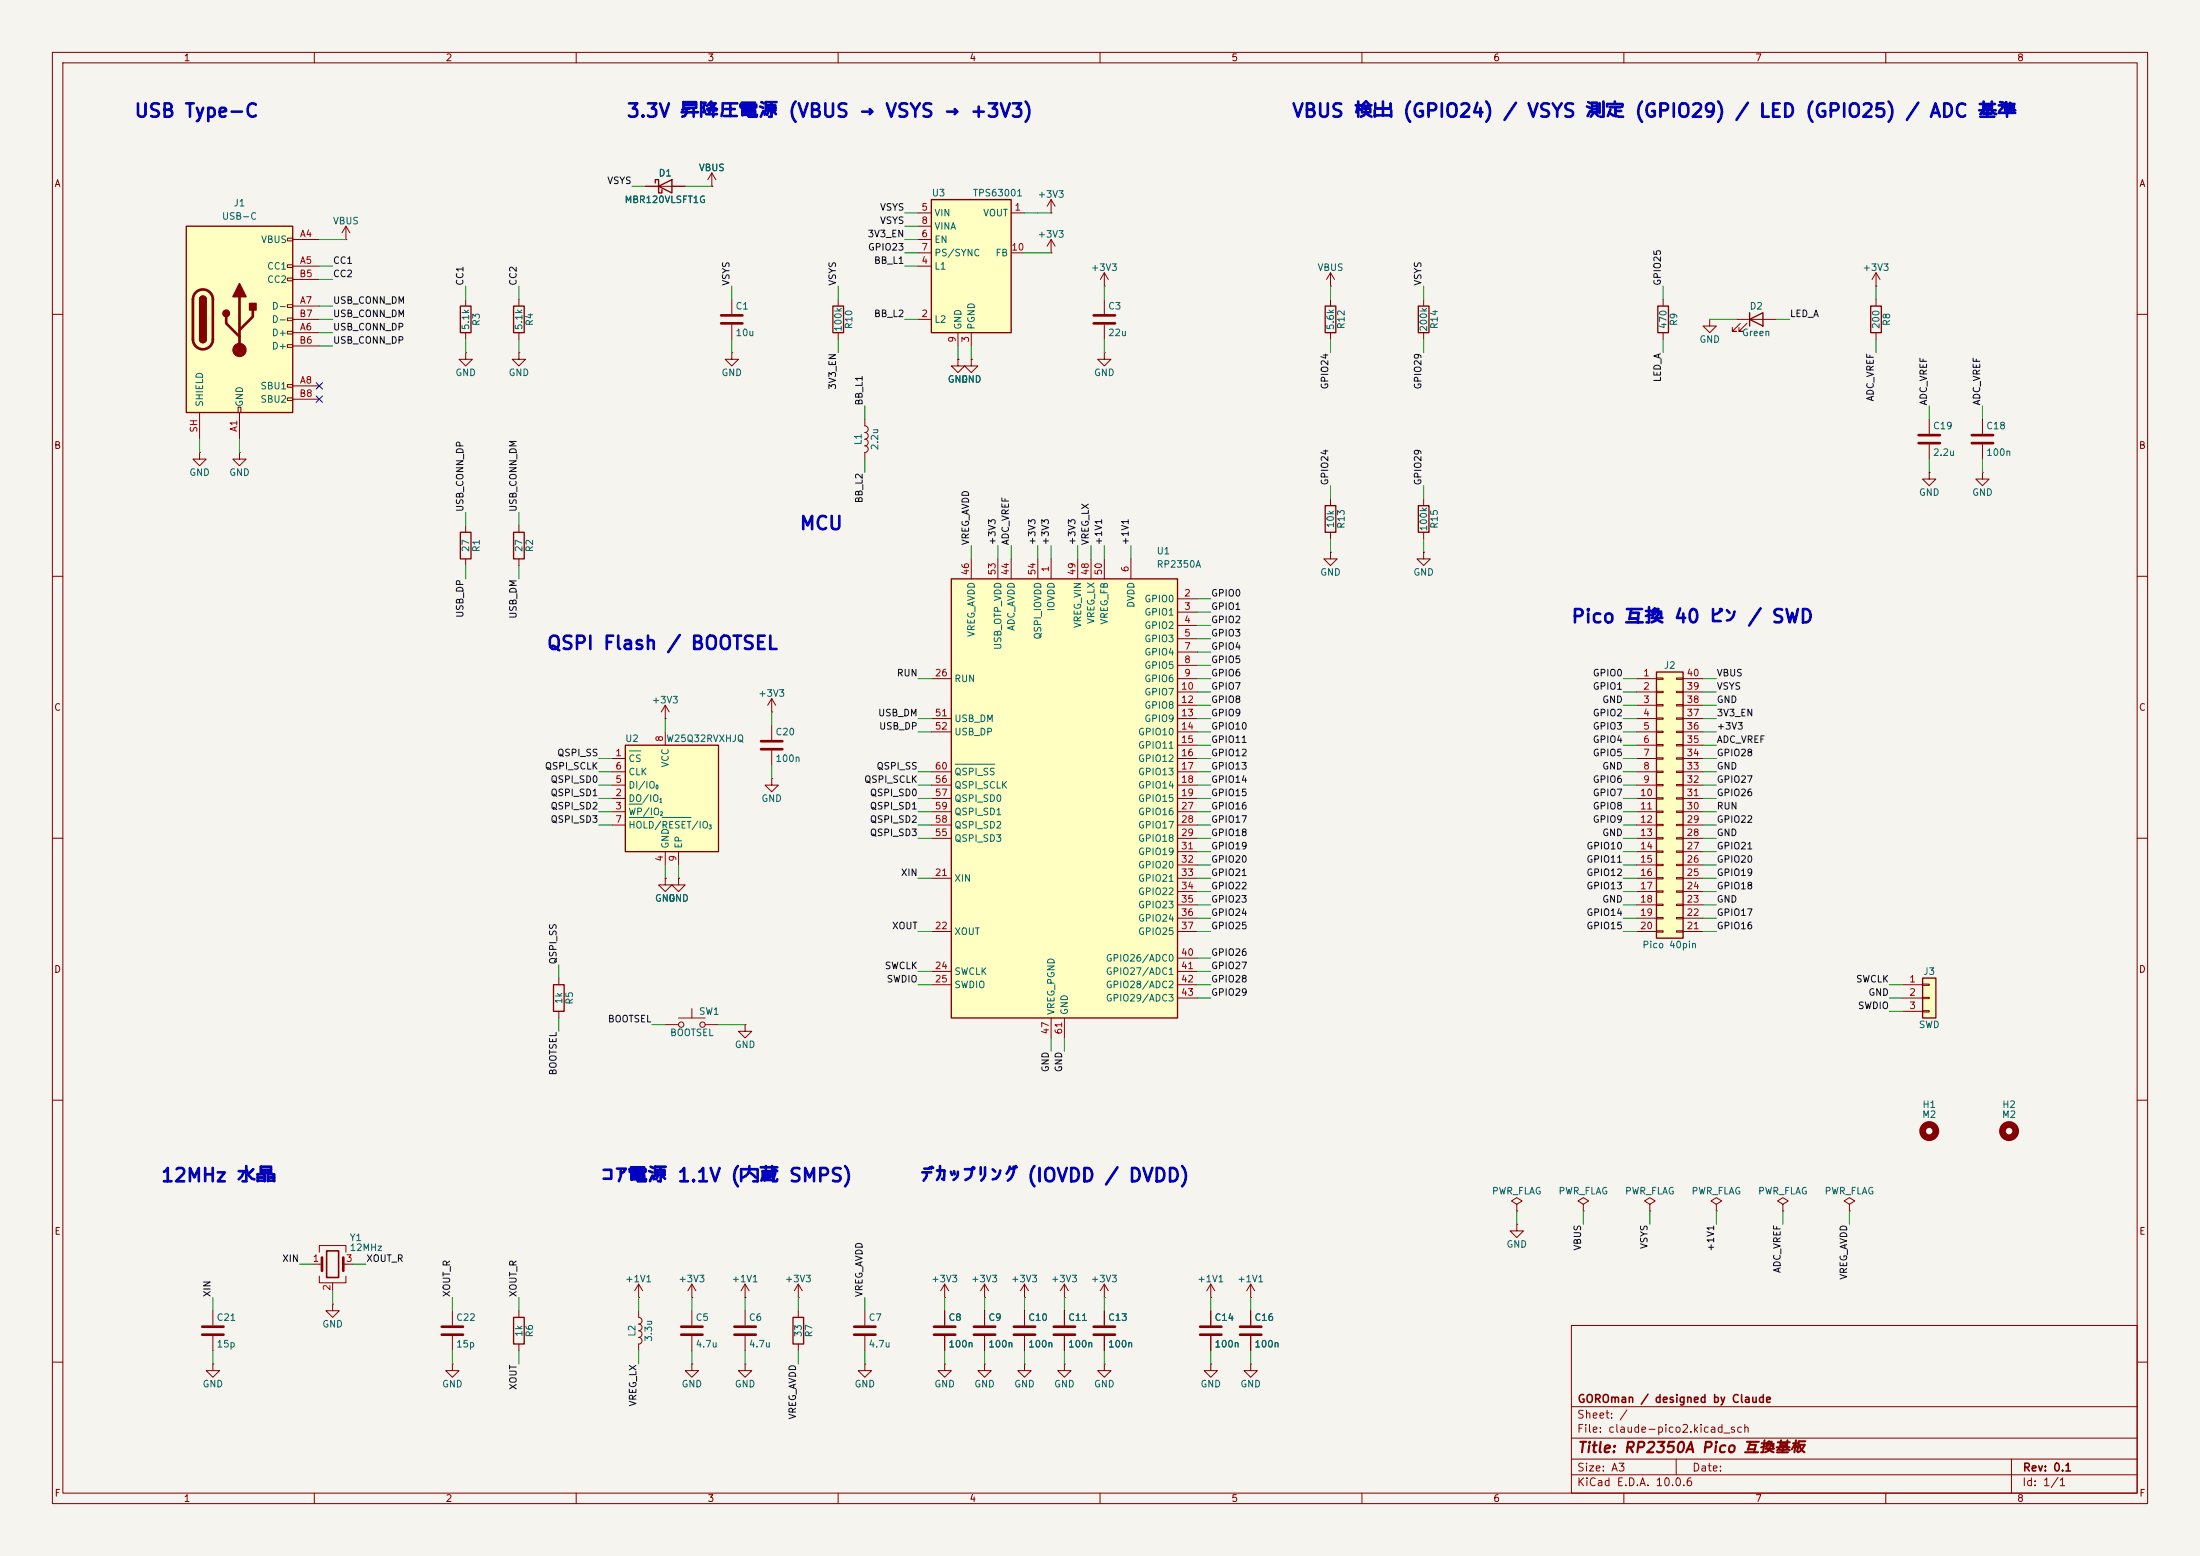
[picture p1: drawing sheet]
<svg xmlns="http://www.w3.org/2000/svg" width="420mm" height="297mm" viewBox="0 0 420 297" stroke-linecap="round" stroke-linejoin="round" font-family="sans-serif">
<path d="M0 0h420v297h-420z" fill="#f5f4ef" stroke="#f5f4ef" stroke-width=".19"/>
<g fill="none" stroke="#840000" stroke-width=".19">
<path d="M10 10h400v277h-400zM12 12h396v273h-396zM60 10v2M110 10v2M160 10v2M210 10v2M260 10v2M310 10v2M360 10v2M10 60h2M210.8 67.3v1.3h1.3l-1.3 1.3-1.3-1.3h1.3M210.8 67.3h.1"/>
<path d="M408 60h2M368.3 90.2v1.2h1.3l-1.3 1.3-1.3-1.3h1.3M368.3 90.2h.1M10 110h2M408 110h2M127 137.2h.1M127 134.6l-.8 1.3M127 134.6l.8 1.3M127 134.6v2.6M10 160h2M408 160h2M10 210h2"/>
<path d="M408 210h2M289.6 229.9l1-.7-1-.6-1.1 .6 1.1 .7v1.2M289.6 231.1h.1M289.6 233.7v1.2h1.2l-1.2 1.3-1.3-1.3h1.3M289.6 233.7h.1M302.3 229.9l1-.7-1-.6-1.1 .6 1.1 .7v1.2M302.3 231.1h.1M327.7 229.9l1-.7-1-.6-1.1 .6 1.1 .7v1.2M327.7 231.1h.1M340.4 229.9l1-.7-1-.6-1.1 .6 1.1 .7v1.2M340.4 231.1h.1M353.1 229.9l1-.7-1-.6-1.1 .6 1.1 .7v1.2"/>
<path d="M353.1 231.1h.1M300 253h108v32h-108zM10 260h2M300 278.5h108M300 274.5h108M300 268.5h108M320 278.5v3M384 278.5v6.5M408 260h2M60 285v2M110 285v2M160 285v2"/>
<path d="M210 285v2M260 285v2M300 281.5h108M310 285v2M360 285v2"/>
</g>
<g fill="none" stroke="#840000" stroke-width="1.3">
<circle cx="368.3" cy="215.9" r="1.27"/>
<circle cx="383.5" cy="215.9" r="1.27"/>
</g>
<path d="M181.6 110.5h43.2v83.8h-43.2z" fill="#ffffc2"/>
<path d="M181.6 110.5h43.2v83.8h-43.2z" fill="none" stroke="#840000" stroke-width=".25"/>
<g fill="none" stroke="#840000" stroke-width=".19">
<path d="M185.4 106.7v3.8M190.5 106.7v3.8M193 106.7v3.8M198.1 106.7v3.8M200.7 106.7v3.8M205.7 106.7v3.8M208.3 106.7v3.8M210.8 106.7v3.8M215.9 106.7v3.8M224.8 114.3h3.8M224.8 116.8h3.8M224.8 119.4h3.8"/>
<path d="M177.8 129.5h3.8M177.8 137.2h3.8M177.8 139.7h3.8M224.8 121.9h3.8M224.8 124.5h3.8M224.8 127h3.8M224.8 129.5h3.8M224.8 132.1h3.8M224.8 134.6h3.8M224.8 137.2h3.8M224.8 139.7h3.8M177.8 147.3h3.8"/>
<path d="M177.8 149.9h3.8M177.8 152.4h3.8M177.8 154.9h3.8M177.8 157.5h3.8M224.8 142.2h3.8M224.8 144.8h3.8M224.8 147.3h3.8M224.8 149.9h3.8M224.8 152.4h3.8M224.8 154.9h3.8M224.8 157.5h3.8M177.8 167.6h3.8"/>
<path d="M177.8 177.8h3.8M177.8 160h3.8M224.8 167.6h3.8M224.8 177.8h3.8M224.8 160h3.8M224.8 162.6h3.8M224.8 165.1h3.8M224.8 170.2h3.8M224.8 172.7h3.8M224.8 175.3h3.8M177.8 185.4h3.8M177.8 188h3.8"/>
<path d="M200.7 194.3v3.8M203.2 194.3v3.8M224.8 185.4h3.8M224.8 188h3.8M224.8 182.9h3.8M224.8 190.5h3.8"/>
</g>
<path d="M182.3 145.9h7.6" fill="none" stroke="#006464" stroke-width=".19"/>
<path d="M367 186.7h2.6v7.6h-2.6z" fill="#ffffc2"/>
<path d="M367 186.7h2.6v7.6h-2.6z" fill="none" stroke="#840000" stroke-width=".25"/>
<g fill="none" stroke="#840000" stroke-width=".19">
<path d="M147.3 135.9h.1M147.3 133.4l-.7 1.2M147.3 133.4l.8 1.2M147.3 133.4v2.5M147.3 138.4v2.8M147.3 148.6v1.3h1.3l-1.3 1.2-1.3-1.2h1.3M147.3 148.6h.1M147.3 143.3v2.8M127 195.6h2.5M129.5 194.3h5.1M132.1 192.5v1.8M134.6 195.6h2.6"/>
<path d="M363.2 188h3.8M363.2 190.5h3.8M363.2 193h3.8M367 187.8h1.3v.3h-1.3zM367 190.4h1.3v.2h-1.3zM367 192.9h1.3v.3h-1.3z"/>
<circle cx="130" cy="195.6" r=".51"/>
<circle cx="134.1" cy="195.6" r=".51"/>
</g>
<path d="M145.3 141.5h4.1M145.3 143h4.1" fill="none" stroke="#840000" stroke-width=".51"/>
<path d="M316.2 128.3h5.1v50.8h-5.1z" fill="#ffffc2"/>
<path d="M357.1 58.4h2.1v5.1h-2.1zM316.2 128.3h5.1v50.8h-5.1zM105.7 188h2v5h-2z" fill="none" stroke="#840000" stroke-width=".25"/>
<g fill="none" stroke="#840000" stroke-width=".19">
<path d="M210.8 54.6h.1M210.8 52.1v2.5M210.8 57.2v2.7M210.8 52.1l-.7 1.2M210.8 52.1l.8 1.2M358.1 57.2v1.2M210.8 62v2.8M358.1 63.5v1.3M378.5 90.2v1.2h1.2l-1.2 1.3-1.3-1.3h1.3M378.5 90.2h.1M312.4 129.5h3.8M312.4 132.1h3.8"/>
<path d="M312.4 134.6h3.8M312.4 137.2h3.8M312.4 139.7h3.8M316.2 129.4h1.3v.3h-1.3zM316.2 132h1.3v.2h-1.3zM316.2 134.5h1.3v.2h-1.3zM316.2 137h1.3v.3h-1.3zM316.2 139.6h1.3v.2h-1.3zM320 129.4h1.3v.3h-1.3zM320 132h1.3v.2h-1.3zM320 134.5h1.3v.2h-1.3zM320 137h1.3v.3h-1.3z"/>
<path d="M320 139.6h1.3v.2h-1.3zM321.3 129.5h3.8M321.3 132.1h3.8M321.3 134.6h3.8M321.3 137.2h3.8M321.3 139.7h3.8M312.4 142.2h3.8M312.4 144.8h3.8M312.4 147.3h3.8M312.4 149.9h3.8M312.4 152.4h3.8M312.4 154.9h3.8"/>
<path d="M312.4 157.5h3.8M316.2 142.1h1.3v.3h-1.3zM316.2 144.7h1.3v.2h-1.3zM316.2 147.2h1.3v.2h-1.3zM316.2 149.7h1.3v.3h-1.3zM316.2 152.3h1.3v.2h-1.3zM316.2 154.8h1.3v.3h-1.3zM316.2 157.4h1.3v.2h-1.3zM316.2 159.9h1.3v.2h-1.3zM320 142.1h1.3v.3h-1.3zM320 144.7h1.3v.2h-1.3zM320 147.2h1.3v.2h-1.3z"/>
<path d="M320 149.7h1.3v.3h-1.3zM320 152.3h1.3v.2h-1.3zM320 154.8h1.3v.3h-1.3zM320 157.4h1.3v.2h-1.3zM320 159.9h1.3v.2h-1.3zM321.3 142.2h3.8M321.3 144.8h3.8M321.3 147.3h3.8M321.3 149.9h3.8M321.3 152.4h3.8M321.3 154.9h3.8M321.3 157.5h3.8"/>
<path d="M127 167.6v1.3h1.3l-1.3 1.3-1.3-1.3h1.3M127 167.6h.1M312.4 160h3.8M312.4 162.6h3.8M312.4 165.1h3.8M312.4 167.6h3.8M312.4 170.2h3.8M312.4 172.7h3.8M312.4 175.3h3.8M312.4 177.8h3.8M316.2 162.4h1.3v.3h-1.3zM316.2 165h1.3v.2h-1.3z"/>
<path d="M316.2 167.5h1.3v.3h-1.3zM316.2 170.1h1.3v.2h-1.3zM316.2 172.6h1.3v.2h-1.3zM316.2 175.1h1.3v.3h-1.3zM316.2 177.7h1.3v.2h-1.3zM320 162.4h1.3v.3h-1.3zM320 165h1.3v.2h-1.3zM320 167.5h1.3v.3h-1.3zM320 170.1h1.3v.2h-1.3zM320 172.6h1.3v.2h-1.3zM320 175.1h1.3v.3h-1.3zM320 177.7h1.3v.2h-1.3z"/>
<path d="M321.3 160h3.8M321.3 162.6h3.8M321.3 165.1h3.8M321.3 167.6h3.8M321.3 170.2h3.8M321.3 172.7h3.8M321.3 175.3h3.8M321.3 177.8h3.8M106.7 186.7v1.3M106.7 193v1.3M142.2 195.6v1.3h1.3l-1.3 1.2-1.2-1.2h1.2M142.2 195.6h.1"/>
</g>
<path d="M208.8 60.2h4.1M208.8 61.7h4.1" fill="none" stroke="#840000" stroke-width=".51"/>
<path d="M119.4 142.2h17.8v20.4h-17.8z" fill="#ffffc2"/>
<path d="M159 58.4h2v5.1h-2zM119.4 142.2h17.8v20.4h-17.8z" fill="none" stroke="#840000" stroke-width=".25"/>
<g fill="none" stroke="#840000" stroke-width=".19">
<path d="M200.7 38.1v2.5M200.7 38.1l-.8 1.3M200.7 38.1l.7 1.3M160 57.2v1.2M200.7 48.3h.1M200.7 40.6h.1M200.7 45.7l-.8 1.3M200.7 45.7l.7 1.3M200.7 45.7v2.6M160 63.5v1.3M368.3 80v2.8M368.3 84.8v2.8"/>
<path d="M127 139.7v2.5M116.8 144.8h2.6M116.8 152.4h2.6M116.8 154.9h2.6M116.8 149.9h2.6M116.8 147.3h2.6M116.8 157.5h2.6M127 162.6v2.5M129.5 167.6v1.3h1.3l-1.3 1.3-1.2-1.3h1.2M129.5 167.6h.1M129.5 162.6v2.5"/>
</g>
<path d="M120.1 143.3h2.2M120.1 153.5h2.5M120.1 156h4.7M126.4 156h5.5" fill="none" stroke="#006464" stroke-width=".19"/>
<path d="M366.3 83.1h4M366.3 84.6h4" fill="none" stroke="#840000" stroke-width=".51"/>
<path d="M177.8 38.1h15.2v25.4h-15.2z" fill="#ffffc2"/>
<path d="M125.1 34.9v-.6h.6v2.5h.7v-.6M125.7 35.6l2.6-1.3v2.5zM177.8 38.1h15.2v25.4h-15.2zM87.9 58.4h2v5.1h-2zM98 58.4h2.1v5.1h-2.1zM87.9 101.6h2v5.1h-2zM98 101.6h2.1v5.1h-2.1zM98 251.5h2.1v5h-2.1z" fill="none" stroke="#840000" stroke-width=".25"/>
<g fill="none" stroke="#840000" stroke-width=".19">
<path d="M123.2 35.6h7.6M135.9 35.6h.1M135.9 33l-.8 1.3M135.9 33l.8 1.3M135.9 33v2.6M88.9 57.2v1.2M99.1 57.2v1.2M139.7 57.2v2.7M175.3 40.6h2.5M175.3 50.8h2.5M175.3 45.7h2.5M175.3 48.3h2.5"/>
<path d="M175.3 43.2h2.5M193 40.6h2.6M193 48.3h2.6M88.9 67.3v1.3h1.3l-1.3 1.3-1.3-1.3h1.3M88.9 67.3h.1M88.9 63.5v1.3M99.1 67.3v1.3h1.2l-1.2 1.3-1.3-1.3h1.3M99.1 67.3h.1M99.1 63.5v1.3M139.7 67.3v1.3h1.3l-1.3 1.3-1.3-1.3h1.3M139.7 67.3h.1M139.7 62v2.8"/>
<path d="M175.3 61h2.5M182.9 68.6v1.3h1.2l-1.2 1.2-1.3-1.2h1.3M182.9 68.6h.1M182.9 63.5v2.5M185.4 68.6v1.3h1.3l-1.3 1.2-1.3-1.2h1.3M185.4 68.6h.1M185.4 63.5v2.5M165.1 80v1.3a.64 .64 0 0 1 .6 .6 .64 .64 0 0 1-.6 .7 .64 .64 0 0 1 .6 .6 .64 .64 0 0 1-.6 .6 .64 .64 0 0 1 .6 .7 .64 .64 0 0 1-.6 .6 .64 .64 0 0 1 .6 .6 .64 .64 0 0 1-.6 .7M165.1 86.4v1.2M88.9 100.3v1.3M88.9 106.7v1.3M99.1 100.3v1.3"/>
<path d="M99.1 106.7v1.3M61 239v-1.3h5v1.3M315 229.9l1-.7-1-.6-1.1 .6 1.1 .7v1.2M315 231.1h.1M40.6 250.2v2.8M40.6 255v2.8M59.7 241.3h1.8M61 243.6v1.3h5v-1.3M63.5 248.9v1.3h1.3l-1.3 1.3-1.3-1.3h1.3M63.5 248.9h.1M63.5 244.9v1.5M65.5 241.3h1.8"/>
<path d="M86.4 250.2v2.8M86.4 255v2.8M99.1 250.2v1.3M99.1 256.5v1.3M121.9 250.2v1.3a.64 .64 0 0 1 .7 .6 .64 .64 0 0 1-.7 .6M121.9 252.7a.64 .64 0 0 1 .7 .7 .64 .64 0 0 1-.7 .6 .64 .64 0 0 1 .7 .6 .64 .64 0 0 1-.7 .7 .64 .64 0 0 1 .7 .6 .64 .64 0 0 1-.7 .6v1.3M121.9 247.6h.1M121.9 245.1v2.5M121.9 245.1l-.7 1.3M121.9 245.1l.8 1.3M132.1 247.6h.1M132.1 245.1l-.8 1.3"/>
<path d="M132.1 245.1l.7 1.3M132.1 245.1v2.5M132.1 250.2v2.8M132.1 255v2.8M142.2 247.6h.1M142.2 245.1l-.7 1.3M142.2 245.1l.8 1.3M142.2 245.1v2.5M152.4 247.6h.1M152.4 245.1l-.8 1.3M152.4 245.1l.8 1.3M152.4 245.1v2.5"/>
<path d="M40.6 260.3v1.3h1.3l-1.3 1.3-1.2-1.3h1.2M40.6 260.3h.1M86.4 260.3v1.3h1.2l-1.2 1.3-1.3-1.3h1.3M86.4 260.3h.1"/>
</g>
<path d="M137.7 60.2h4M137.7 61.7h4M38.6 253.2h4.1M38.6 254.8h4.1M61.5 240v2.6M65.5 240v2.6M84.3 253.2h4.1M84.3 254.8h4.1M130 253.2h4.1M130 254.8h4.1" fill="none" stroke="#840000" stroke-width=".51"/>
<path d="M62.4 238.8h2.2v5h-2.2z" fill="none" stroke="#840000" stroke-width=".3"/>
<path d="M35.6 43.2h20.3v35.5h-20.3z" fill="#ffffc2"/>
<g fill="none" stroke="#840000" stroke-width=".19">
<path d="M123.2 35.6h2.5M128.3 35.6h2.5M135.9 35.6h.1M54.9 45.5h1v.5h-1zM54.9 50.5h1v.6h-1zM54.9 53.1h1v.5h-1zM54.9 58.2h1v.5h-1zM55.9 45.7h5.1M55.9 50.8h5.1M55.9 58.4h5.1M55.9 53.3h5.1M66 45.7h.1"/>
<path d="M66 43.2l-.7 1.3M66 43.2l.8 1.3M66 43.2v2.5M254 54.6h.1M254 52.1v2.5M254 57.2v1.2M254 52.1l-.8 1.2M254 52.1l.8 1.2M271.8 57.2v1.2M317.5 57.2v1.2M358.1 54.6h.1M358.1 52.1l-.7 1.2"/>
<path d="M358.1 52.1l.8 1.2M358.1 52.1v2.5M38.1 78.7v5.1M45.5 77.7h.5v1h-.5zM45.7 78.7v5.1M54.9 60.7h1v.5h-1zM54.9 63.2h1v.6h-1zM54.9 65.8h1v.5h-1zM54.9 73.4h1v.5h-1zM54.9 75.9h1v.6h-1zM55.9 63.5h5.1M55.9 73.7h5.1"/>
<path d="M55.9 66h5.1M55.9 61h5.1M55.9 76.2h5.1M182.9 68.6h.1M185.4 68.6h.1M254 63.5v1.3M271.8 63.5v1.3M317.5 63.5v1.3M326.4 61v1.2h1.3l-1.3 1.3-1.3-1.3h1.3M326.4 61h.1M331.5 61h7.6M332.2 61.7l-1.5 1.5h.8h-.8v-.7"/>
<path d="M333.5 61.7l-1.5 1.5h.7h-.7v-.7M38.1 86.4v1.2h1.3l-1.3 1.3-1.3-1.3h1.3M38.1 86.4h.1M45.7 86.4v1.2h1.3l-1.3 1.3-1.3-1.3h1.3M45.7 86.4h.1M254 95.3v1.2M271.8 95.3v1.2M378.5 80v2.8M378.5 84.8v2.8M254 105.4v1.3h1.3l-1.3 1.3-1.3-1.3h1.3M254 105.4h.1M254 101.6v1.3"/>
<path d="M271.8 105.4v1.3h1.2l-1.2 1.3-1.3-1.3h1.3M271.8 105.4h.1M271.8 101.6v1.3M127 167.6h.1M129.5 167.6h.1M142.2 250.2v2.8M142.2 255v2.8M152.4 250.2v1.3M152.4 256.5v1.3M165.1 250.2v2.8M165.1 255v2.8M180.3 247.6h.1"/>
<path d="M180.3 245.1l-.7 1.3M180.3 245.1l.8 1.3M180.3 245.1v2.5M180.3 250.2v2.8M180.3 255v2.8M188 247.6h.1M188 245.1l-.8 1.3M188 245.1l.7 1.3M188 245.1v2.5M188 250.2v2.8M188 255v2.8M195.6 247.6h.1"/>
<path d="M195.6 245.1l-.8 1.3M195.6 245.1l.7 1.3M195.6 245.1v2.5M195.6 250.2v2.8M195.6 255v2.8M203.2 247.6h.1M203.2 245.1l-.8 1.3M203.2 245.1l.8 1.3M203.2 245.1v2.5M203.2 250.2v2.8M203.2 255v2.8M210.8 247.6h.1"/>
<path d="M210.8 245.1l-.7 1.3M210.8 245.1l.8 1.3M210.8 245.1v2.5M210.8 250.2v2.8M210.8 255v2.8M231.1 247.6h.1M231.1 245.1l-.7 1.3M231.1 245.1l.8 1.3M231.1 245.1v2.5M231.1 250.2v2.8M231.1 255v2.8M238.8 247.6h.1"/>
<path d="M238.8 245.1l-.8 1.3M238.8 245.1l.7 1.3M238.8 245.1v2.5M238.8 250.2v2.8M238.8 255v2.8M132.1 260.3v1.3h1.2l-1.2 1.3-1.3-1.3h1.3M132.1 260.3h.1M142.2 260.3v1.3h1.3l-1.3 1.3-1.2-1.3h1.2M142.2 260.3h.1M165.1 260.3v1.3h1.3l-1.3 1.3-1.3-1.3h1.3M165.1 260.3h.1M180.3 260.3v1.3h1.3l-1.3 1.3-1.2-1.3h1.2"/>
<path d="M180.3 260.3h.1M188 260.3v1.3h1.2l-1.2 1.3-1.3-1.3h1.3M188 260.3h.1M195.6 260.3v1.3h1.2l-1.2 1.3-1.3-1.3h1.3M195.6 260.3h.1M203.2 260.3v1.3h1.3l-1.3 1.3-1.3-1.3h1.3M203.2 260.3h.1M210.8 260.3v1.3h1.3l-1.3 1.3-1.3-1.3h1.3M210.8 260.3h.1M231.1 260.3v1.3h1.3l-1.3 1.3-1.2-1.3h1.2M231.1 260.3h.1M238.8 260.3v1.3h1.2l-1.2 1.3-1.3-1.3h1.3"/>
<path d="M238.8 260.3h.1"/>
</g>
<path d="M35.6 43.2h20.3v35.5h-20.3zM38.1 57.2a.64 .64 0 0 1 .6-.7 .64 .64 0 0 1 .7 .7M253 58.4h2v5.1h-2zM270.8 58.4h2v5.1h-2zM316.5 58.4h2v5.1h-2zM334 59.7v2.5M38.1 64.8a.64 .64 0 0 0 .6 .6 .64 .64 0 0 0 .7-.6M334 61l2.5-1.3v2.5zM253 96.5h2v5.1h-2zM270.8 96.5h2v5.1h-2zM151.4 251.5h2v5h-2z" fill="none" stroke="#840000" stroke-width=".25"/>
<g fill="none" stroke="#840000" stroke-width=".51">
<path d="M37.4 55.8a1.9 1.9 0 0 1 2.1-.4 1.9 1.9 0 0 1 1.1 1.8v7.6a1.91 1.91 0 0 1-1.9 1.9 1.91 1.91 0 0 1-1.9-1.9v-7.8l.2-.6zM45.7 56.6v10.2M48.3 59.2v1.3l-2.6 2.5M43.2 60.5v1.2l2.5 2.6M376.4 83.1h4.1M376.4 84.6h4.1M140.2 253.2h4.1M140.2 254.8h4.1M163.1 253.2h4M163.1 254.8h4M178.3 253.2h4.1M178.3 254.8h4.1"/>
<path d="M185.9 253.2h4.1M185.9 254.8h4.1M193.5 253.2h4.1M193.5 254.8h4.1M201.2 253.2h4M201.2 254.8h4M208.8 253.2h4.1M208.8 254.8h4.1M229.1 253.2h4.1M229.1 254.8h4.1M236.7 253.2h4.1M236.7 254.8h4.1"/>
</g>
<g fill="#840000" stroke="#840000" stroke-width=".25">
<path d="M38.1 57.2h1.3v7.6h-1.3z"/>
<path d="M38.3 56.7a.64 .64 0 0 1 .7-.1 .64 .64 0 0 1 .4 .6h-1.3z"/>
<path d="M38.1 64.8h1.3a.64 .64 0 0 1-.7 .6 .64 .64 0 0 1-.6-.6z"/>
<path d="M45.7 54.1l1.3 2.5h-2.6z"/>
<path d="M47.6 57.9h1.3v1.3h-1.3z"/>
<circle cx="43.2" cy="59.8" r=".63"/>
</g>
<circle cx="45.7" cy="66.8" r="1.27" fill="#840000" stroke="#840000" stroke-width=".19"/>
<g fill="none" stroke="#009600" stroke-width=".19">
<path d="M120.6 35.6h2.6M130.8 35.6h5.1M61 50.8h2.5M61 45.7h5M61 53.3h2.5M61 58.4h2.5M88.9 54.6v2.6M99.1 54.6v2.6M139.7 54.6v2.6M160 54.6v2.6M172.7 48.3h2.6M172.7 50.8h2.6"/>
<path d="M172.7 40.6h2.6M172.7 43.2h2.6M172.7 45.7h2.6M195.6 48.3h5.1M195.6 40.6h5.1M210.8 54.6v2.6M254 54.6v2.6M271.8 54.6v2.6M317.5 54.6v2.6M358.1 54.6v2.6M61 61h2.5M61 63.5h2.5"/>
<path d="M61 66h2.5M88.9 64.8v2.5M99.1 64.8v2.5M139.7 64.8v2.5M160 64.8v2.5M165.1 77.5v2.5M172.7 61h2.6M182.9 66v2.6M185.4 66v2.6M210.8 64.8v2.5M254 64.8v2.5M271.8 64.8v2.5"/>
<path d="M317.5 64.8v2.5M326.4 61h5.1M339.1 61h2.5M358.1 64.8v2.5M368.3 77.5v2.5M378.5 77.5v2.5M38.1 83.8v2.6M45.7 83.8v2.6M88.9 97.8v2.5M99.1 97.8v2.5M165.1 87.6v2.6M254 92.7v2.6"/>
<path d="M271.8 92.7v2.6M368.3 87.6v2.6M378.5 87.6v2.6M88.9 108v2.5M99.1 108v2.5M185.4 104.1v2.6M190.5 104.1v2.6M193 104.1v2.6M198.1 104.1v2.6M200.7 104.1v2.6M205.7 104.1v2.6M208.3 104.1v2.6"/>
<path d="M210.8 104.1v2.6M215.9 104.1v2.6M228.6 119.4h2.5M228.6 116.8h2.5M228.6 114.3h2.5M254 102.9v2.5M271.8 102.9v2.5M127 137.2v2.5M147.3 135.9v2.5M175.3 139.7h2.5M175.3 137.2h2.5M175.3 129.5h2.5"/>
<path d="M228.6 139.7h2.5M228.6 132.1h2.5M228.6 134.6h2.5M228.6 137.2h2.5M228.6 129.5h2.5M228.6 124.5h2.5M228.6 121.9h2.5M228.6 127h2.5M309.9 139.7h2.5M309.9 132.1h2.5M309.9 134.6h2.5M309.9 137.2h2.5"/>
<path d="M309.9 129.5h2.5M325.1 139.7h2.6M325.1 132.1h2.6M325.1 134.6h2.6M325.1 137.2h2.6M325.1 129.5h2.6M114.3 147.3h2.5M114.3 149.9h2.5M114.3 154.9h2.5M114.3 152.4h2.5M114.3 144.8h2.5M114.3 157.5h2.5"/>
<path d="M147.3 146.1v2.5M175.3 147.3h2.5M175.3 149.9h2.5M175.3 154.9h2.5M175.3 152.4h2.5M175.3 157.5h2.5M228.6 147.3h2.5M228.6 149.9h2.5M228.6 154.9h2.5M228.6 152.4h2.5M228.6 144.8h2.5M228.6 157.5h2.5"/>
<path d="M228.6 142.2h2.5M309.9 147.3h2.5M309.9 149.9h2.5M309.9 154.9h2.5M309.9 152.4h2.5M309.9 144.8h2.5M309.9 157.5h2.5M309.9 142.2h2.5M325.1 147.3h2.6M325.1 149.9h2.6M325.1 154.9h2.6M325.1 152.4h2.6"/>
<path d="M325.1 144.8h2.6M325.1 157.5h2.6M325.1 142.2h2.6M127 165.1v2.5M129.5 165.1v2.5M175.3 167.6h2.5M175.3 160h2.5M175.3 177.8h2.5M228.6 172.7h2.5M228.6 162.6h2.5M228.6 165.1h2.5M228.6 167.6h2.5"/>
<path d="M228.6 160h2.5M228.6 170.2h2.5M228.6 177.8h2.5M228.6 175.3h2.5M309.9 172.7h2.5M309.9 162.6h2.5M309.9 165.1h2.5M309.9 167.6h2.5M309.9 160h2.5M309.9 170.2h2.5M309.9 177.8h2.5M309.9 175.3h2.5"/>
<path d="M325.1 172.7h2.6M325.1 162.6h2.6M325.1 165.1h2.6M325.1 167.6h2.6M325.1 160h2.6M325.1 170.2h2.6M325.1 177.8h2.6M325.1 175.3h2.6M106.7 184.2v2.5M106.7 194.3v2.6M124.5 195.6h2.5M137.2 195.6h5"/>
<path d="M175.3 188h2.5M175.3 185.4h2.5M200.7 198.1v2.6M203.2 198.1v2.6M228.6 190.5h2.5M228.6 188h2.5M228.6 185.4h2.5M228.6 182.9h2.5M360.7 190.5h2.5M360.7 188h2.5M360.7 193h2.5M289.6 231.1v2.6"/>
<path d="M302.3 231.1v2.6M315 231.1v2.6M327.7 231.1v2.6M340.4 231.1v2.6M353.1 231.1v2.6M40.6 247.6v2.6M40.6 257.8v2.5M57.1 241.3h2.6M63.5 246.4v2.5M67.3 241.3h2.5M86.4 247.6v2.6M86.4 257.8v2.5"/>
<path d="M99.1 247.6v2.6M99.1 257.8v2.5M121.9 247.6v2.6M121.9 257.8v2.5M132.1 247.6v2.6M132.1 257.8v2.5M142.2 247.6v2.6M142.2 257.8v2.5M152.4 247.6v2.6M152.4 257.8v2.5M165.1 247.6v2.6M165.1 257.8v2.5"/>
<path d="M180.3 247.6v2.6M180.3 257.8v2.5M188 247.6v2.6M188 257.8v2.5M195.6 247.6v2.6M195.6 257.8v2.5M203.2 247.6v2.6M203.2 257.8v2.5M210.8 247.6v2.6M210.8 257.8v2.5M231.1 247.6v2.6M231.1 257.8v2.5"/>
<path d="M238.8 247.6v2.6M238.8 257.8v2.5"/>
</g>
<path d="M60.4 73.1l1.2 1.2M60.4 75.6l1.2 1.2M61.6 73.1l-1.2 1.2M61.6 75.6l-1.2 1.2" fill="none" stroke="#000084" stroke-width=".19"/>
<g font-size="2.5" fill="#0000c2">
<text x="25.5" y="23">USB Type-C</text>
<text x="119.5" y="23">3.3V 昇降圧電源 (VBUS → VSYS → +3V3)</text>
<text x="246.5" y="23">VBUS 検出 (GPIO24) / VSYS 測定 (GPIO29) / LED (GPIO25) / ADC 基準</text>
<text x="152.5" y="101.8">MCU</text>
<text x="299.8" y="119.6">Pico 互換 40 ピン / SWD</text>
<text x="104.2" y="124.6">QSPI Flash / BOOTSEL</text>
<text x="30.6" y="226.2">12MHz 水晶</text>
<text x="114.4" y="226.2">コア電源 1.1V (内蔵 SMPS)</text>
<text x="175.3" y="226.2">デカップリング (IOVDD / DVDD)</text>
</g>
<text font-size="2" fill="#840000" x="301" y="277.8">Title: RP2350A Pico 互換基板</text>
<g font-size="1.5" fill="#840000">
<text x="301" y="268.1">GOROman / designed by Claude</text>
<text x="300.9" y="273.8">File: claude-pico2.kicad_sch</text>
<text x="300.9" y="271.1">Sheet: /</text>
<text x="300.9" y="281.2">Size: A3</text>
<text x="322.9" y="281.2">Date:</text>
<text x="386" y="281.2">Rev: 0.1</text>
<text x="300.9" y="284">KiCad E.D.A. 10.0.6</text>
<text x="385.9" y="284">Id: 1/1</text>
</g>
<g font-size="1.3" fill="#840000">
<text x="35" y="12">1</text>
<text x="85" y="12">2</text>
<text x="135" y="12">3</text>
<text x="185" y="12">4</text>
<text x="235" y="12">5</text>
<text x="285" y="12">6</text>
<text x="335" y="12">7</text>
<text x="385" y="12">8</text>
<text x="10.3" y="36">A</text>
<text x="408.3" y="36">A</text>
<text x="10.2" y="86">B</text>
<text x="408.2" y="86">B</text>
<text x="10.2" y="136">C</text>
<text x="408.2" y="136">C</text>
<text x="10.2" y="186">D</text>
<text x="408.2" y="186">D</text>
<text x="10.3" y="236">E</text>
<text x="408.3" y="236">E</text>
<text x="10.3" y="286">F</text>
<text x="35" y="287">1</text>
<text x="85" y="287">2</text>
<text x="135" y="287">3</text>
<text x="185" y="287">4</text>
<text x="235" y="287">5</text>
<text x="285" y="287">6</text>
<text x="335" y="287">7</text>
<text x="385" y="287">8</text>
<text x="408.3" y="286">F</text>
</g>
<g font-size="1.3" fill="#0f0f0f">
<text x="115.8" y="35.4">VSYS</text>
<text x="167.9" y="40.5">VSYS</text>
<text x="165.5" y="45.6">3V3_EN</text>
<text x="167.9" y="43.1">VSYS</text>
<text x="63.5" y="50.7">CC1</text>
<text x="63.5" y="53.2">CC2</text>
<text x="165.6" y="48.1">GPIO23</text>
<text x="166.7" y="50.7">BB_L1</text>
<text x="63.5" y="58.3">USB_CONN_DM</text>
<text x="88.8" y="54.6" transform="rotate(-90 88.8 54.6)">CC1</text>
<text x="98.9" y="54.6" transform="rotate(-90 98.9 54.6)">CC2</text>
<text x="139.6" y="54.6" transform="rotate(-90 139.6 54.6)">VSYS</text>
<text x="159.9" y="54.6" transform="rotate(-90 159.9 54.6)">VSYS</text>
<text x="271.7" y="54.6" transform="rotate(-90 271.7 54.6)">VSYS</text>
<text x="317.4" y="54.6" transform="rotate(-90 317.4 54.6)">GPIO25</text>
<text x="63.5" y="63.4">USB_CONN_DP</text>
<text x="63.5" y="65.9">USB_CONN_DP</text>
<text x="63.5" y="60.8">USB_CONN_DM</text>
<text x="166.7" y="60.8">BB_L2</text>
<text x="341.6" y="60.8">LED_A</text>
<text x="159.9" y="74.5" transform="rotate(-90 159.9 74.5)">3V3_EN</text>
<text x="165" y="77.5" transform="rotate(-90 165 77.5)">BB_L1</text>
<text x="253.9" y="74.4" transform="rotate(-90 253.9 74.4)">GPIO24</text>
<text x="271.7" y="74.4" transform="rotate(-90 271.7 74.4)">GPIO29</text>
<text x="317.4" y="73" transform="rotate(-90 317.4 73)">LED_A</text>
<text x="358" y="76.7" transform="rotate(-90 358 76.7)">ADC_VREF</text>
<text x="368.2" y="77.5" transform="rotate(-90 368.2 77.5)">ADC_VREF</text>
<text x="378.3" y="77.5" transform="rotate(-90 378.3 77.5)">ADC_VREF</text>
<text x="253.9" y="92.7" transform="rotate(-90 253.9 92.7)">GPIO24</text>
<text x="271.7" y="92.7" transform="rotate(-90 271.7 92.7)">GPIO29</text>
<text x="88.8" y="97.8" transform="rotate(-90 88.8 97.8)">USB_CONN_DP</text>
<text x="98.9" y="97.8" transform="rotate(-90 98.9 97.8)">USB_CONN_DM</text>
<text x="165" y="96.1" transform="rotate(-90 165 96.1)">BB_L2</text>
<text x="185.3" y="104.2" transform="rotate(-90 185.3 104.2)">VREG_AVDD</text>
<text x="190.4" y="104.2" transform="rotate(-90 190.4 104.2)">+3V3</text>
<text x="192.9" y="104.2" transform="rotate(-90 192.9 104.2)">ADC_VREF</text>
<text x="198" y="104.2" transform="rotate(-90 198 104.2)">+3V3</text>
<text x="200.5" y="104.2" transform="rotate(-90 200.5 104.2)">+3V3</text>
<text x="205.6" y="104.2" transform="rotate(-90 205.6 104.2)">+3V3</text>
<text x="208.2" y="104.2" transform="rotate(-90 208.2 104.2)">VREG_LX</text>
<text x="210.7" y="104.2" transform="rotate(-90 210.7 104.2)">+1V1</text>
<text x="215.8" y="104.2" transform="rotate(-90 215.8 104.2)">+1V1</text>
<text x="88.8" y="118" transform="rotate(-90 88.8 118)">USB_DP</text>
<text x="98.9" y="118.2" transform="rotate(-90 98.9 118.2)">USB_DM</text>
<text x="231.1" y="119.3">GPIO2</text>
<text x="231.1" y="116.7">GPIO1</text>
<text x="231.1" y="114.2">GPIO0</text>
<text x="231.1" y="124.3">GPIO4</text>
<text x="231.1" y="121.8">GPIO3</text>
<text x="171.1" y="129.4">RUN</text>
<text x="231.1" y="132">GPIO7</text>
<text x="231.1" y="129.4">GPIO6</text>
<text x="231.1" y="126.9">GPIO5</text>
<text x="304" y="132">GPIO1</text>
<text x="304" y="129.4">GPIO0</text>
<text x="327.6" y="132">VSYS</text>
<text x="327.6" y="129.4">VBUS</text>
<text x="167.5" y="137">USB_DM</text>
<text x="231.1" y="137">GPIO9</text>
<text x="231.1" y="134.5">GPIO8</text>
<text x="304" y="137">GPIO2</text>
<text x="305.8" y="134.5">GND</text>
<text x="327.6" y="137">3V3_EN</text>
<text x="327.6" y="134.5">GND</text>
<text x="167.7" y="139.6">USB_DP</text>
<text x="231.1" y="142.1">GPIO11</text>
<text x="231.1" y="139.6">GPIO10</text>
<text x="304" y="142.1">GPIO4</text>
<text x="304" y="139.6">GPIO3</text>
<text x="327.6" y="142.1">ADC_VREF</text>
<text x="327.6" y="139.6">+3V3</text>
<text x="103.9" y="147.2">QSPI_SCLK</text>
<text x="105" y="149.7">QSPI_SD0</text>
<text x="106.3" y="144.7">QSPI_SS</text>
<text x="164.9" y="149.7">QSPI_SCLK</text>
<text x="167.2" y="147.2">QSPI_SS</text>
<text x="231.1" y="149.7">GPIO14</text>
<text x="231.1" y="147.2">GPIO13</text>
<text x="231.1" y="144.7">GPIO12</text>
<text x="304" y="144.7">GPIO5</text>
<text x="304" y="149.7">GPIO6</text>
<text x="305.8" y="147.2">GND</text>
<text x="327.6" y="149.7">GPIO27</text>
<text x="327.6" y="147.2">GND</text>
<text x="327.6" y="144.7">GPIO28</text>
<text x="105" y="152.3">QSPI_SD1</text>
<text x="105" y="154.8">QSPI_SD2</text>
<text x="166" y="152.3">QSPI_SD0</text>
<text x="166" y="154.8">QSPI_SD1</text>
<text x="231.1" y="154.8">GPIO16</text>
<text x="231.1" y="152.3">GPIO15</text>
<text x="304" y="152.3">GPIO7</text>
<text x="304" y="154.8">GPIO8</text>
<text x="327.6" y="154.8">RUN</text>
<text x="327.6" y="152.3">GPIO26</text>
<text x="105" y="157.4">QSPI_SD3</text>
<text x="166" y="159.9">QSPI_SD3</text>
<text x="166" y="157.4">QSPI_SD2</text>
<text x="231.1" y="157.4">GPIO17</text>
<text x="231.1" y="159.9">GPIO18</text>
<text x="304" y="157.4">GPIO9</text>
<text x="305.8" y="159.9">GND</text>
<text x="327.6" y="159.9">GND</text>
<text x="327.6" y="157.4">GPIO22</text>
<text x="171.9" y="167.5">XIN</text>
<text x="231.1" y="162.4">GPIO19</text>
<text x="231.1" y="165">GPIO20</text>
<text x="231.1" y="167.5">GPIO21</text>
<text x="302.8" y="162.4">GPIO10</text>
<text x="302.8" y="165">GPIO11</text>
<text x="302.8" y="167.5">GPIO12</text>
<text x="327.6" y="167.5">GPIO19</text>
<text x="327.6" y="165">GPIO20</text>
<text x="327.6" y="162.4">GPIO21</text>
<text x="231.1" y="172.6">GPIO23</text>
<text x="231.1" y="170.1">GPIO22</text>
<text x="302.8" y="170.1">GPIO13</text>
<text x="305.8" y="172.6">GND</text>
<text x="327.6" y="170.1">GPIO18</text>
<text x="327.6" y="172.6">GND</text>
<text x="170.2" y="177.7">XOUT</text>
<text x="231.1" y="177.7">GPIO25</text>
<text x="231.1" y="175.1">GPIO24</text>
<text x="302.8" y="175.1">GPIO14</text>
<text x="302.8" y="177.7">GPIO15</text>
<text x="327.6" y="177.7">GPIO16</text>
<text x="327.6" y="175.1">GPIO17</text>
<text x="106.6" y="184.2" transform="rotate(-90 106.6 184.2)">QSPI_SS</text>
<text x="168.8" y="185.3">SWCLK</text>
<text x="231.1" y="185.3">GPIO27</text>
<text x="231.1" y="182.8">GPIO26</text>
<text x="169.2" y="187.8">SWDIO</text>
<text x="231.1" y="190.4">GPIO29</text>
<text x="231.1" y="187.8">GPIO28</text>
<text x="354.2" y="187.8">SWCLK</text>
<text x="356.6" y="190.4">GND</text>
<text x="115.9" y="195.5">BOOTSEL</text>
<text x="354.6" y="192.9">SWDIO</text>
<text x="106.6" y="205.4" transform="rotate(-90 106.6 205.4)">BOOTSEL</text>
<text x="200.5" y="204.8" transform="rotate(-90 200.5 204.8)">GND</text>
<text x="203.1" y="204.8" transform="rotate(-90 203.1 204.8)">GND</text>
<text x="302.1" y="238.8" transform="rotate(-90 302.1 238.8)">VBUS</text>
<text x="314.8" y="238.5" transform="rotate(-90 314.8 238.5)">VSYS</text>
<text x="327.5" y="239" transform="rotate(-90 327.5 239)">+1V1</text>
<text x="53.8" y="241.2">XIN</text>
<text x="69.8" y="241.2">XOUT_R</text>
<text x="340.2" y="243.1" transform="rotate(-90 340.2 243.1)">ADC_VREF</text>
<text x="352.9" y="244.4" transform="rotate(-90 352.9 244.4)">VREG_AVDD</text>
<text x="40.5" y="247.7" transform="rotate(-90 40.5 247.7)">XIN</text>
<text x="86.2" y="247.7" transform="rotate(-90 86.2 247.7)">XOUT_R</text>
<text x="98.9" y="247.7" transform="rotate(-90 98.9 247.7)">XOUT_R</text>
<text x="165" y="247.7" transform="rotate(-90 165 247.7)">VREG_AVDD</text>
<text x="98.9" y="265.4" transform="rotate(-90 98.9 265.4)">XOUT</text>
<text x="121.8" y="268.6" transform="rotate(-90 121.8 268.6)">VREG_LX</text>
<text x="152.3" y="271" transform="rotate(-90 152.3 271)">VREG_AVDD</text>
</g>
<g font-size="1.3" fill="#006464">
<text x="125.6" y="34">D1</text>
<text x="133.3" y="33">VBUS</text>
<text x="44.5" y="39.7">J1</text>
<text x="119.1" y="39.1">MBR120VLSFT1G</text>
<text x="177.8" y="37.8">U3</text>
<text x="178.3" y="41.6">VIN</text>
<text x="185.6" y="37.8">TPS63001</text>
<text x="187.6" y="41.6">VOUT</text>
<text x="198" y="38">+3V3</text>
<text x="42.3" y="42.2">USB-C</text>
<text x="49.7" y="46.7">VBUS</text>
<text x="63.5" y="43.1">VBUS</text>
<text x="178.3" y="46.7">EN</text>
<text x="178.3" y="44.1">VINA</text>
<text x="198" y="45.7">+3V3</text>
<text x="50.9" y="51.8">CC1</text>
<text x="178.3" y="51.8">L1</text>
<text x="178.3" y="49.2">PS/SYNC</text>
<text x="189.9" y="49.2">FB</text>
<text x="208.2" y="52">+3V3</text>
<text x="251.4" y="52">VBUS</text>
<text x="355.5" y="52">+3V3</text>
<text x="50.9" y="54.3">CC2</text>
<text x="51.8" y="59.4">D-</text>
<text x="140.3" y="59.4">C1</text>
<text x="211.4" y="59.4">C3</text>
<text x="333.9" y="59.4">D2</text>
<text x="51.8" y="64.5">D+</text>
<text x="51.8" y="61.9">D-</text>
<text x="89.9" y="63.1" transform="rotate(-90 89.9 63.1)">5.1k</text>
<text x="91.9" y="62.3" transform="rotate(-90 91.9 62.3)">R3</text>
<text x="100" y="63.1" transform="rotate(-90 100 63.1)">5.1k</text>
<text x="102.1" y="62.3" transform="rotate(-90 102.1 62.3)">R4</text>
<text x="140.3" y="64.5">10u</text>
<text x="161" y="63.4" transform="rotate(-90 161 63.4)">100k</text>
<text x="163" y="62.9" transform="rotate(-90 163 62.9)">R10</text>
<text x="178.3" y="61.9">L2</text>
<text x="183.8" y="63" transform="rotate(-90 183.8 63)">GND</text>
<text x="186.4" y="63" transform="rotate(-90 186.4 63)">PGND</text>
<text x="211.4" y="64.5">22u</text>
<text x="255" y="63.1" transform="rotate(-90 255 63.1)">5.6k</text>
<text x="257" y="62.9" transform="rotate(-90 257 62.9)">R12</text>
<text x="272.7" y="63.4" transform="rotate(-90 272.7 63.4)">200k</text>
<text x="274.8" y="62.9" transform="rotate(-90 274.8 62.9)">R14</text>
<text x="318.5" y="62.9" transform="rotate(-90 318.5 62.9)">470</text>
<text x="320.5" y="62.3" transform="rotate(-90 320.5 62.3)">R9</text>
<text x="324.3" y="65.7">GND</text>
<text x="332.5" y="64.5">Green</text>
<text x="359.1" y="62.9" transform="rotate(-90 359.1 62.9)">200</text>
<text x="361.1" y="62.3" transform="rotate(-90 361.1 62.3)">R8</text>
<text x="51.8" y="67">D+</text>
<text x="39.1" y="77.8" transform="rotate(-90 39.1 77.8)">SHIELD</text>
<text x="46.7" y="77.8" transform="rotate(-90 46.7 77.8)">GND</text>
<text x="49.6" y="74.6">SBU1</text>
<text x="49.6" y="77.2">SBU2</text>
<text x="86.8" y="72.1">GND</text>
<text x="97" y="72.1">GND</text>
<text x="137.6" y="72.1">GND</text>
<text x="180.8" y="73.4">GND</text>
<text x="183.4" y="73.4">GND</text>
<text x="208.8" y="72.1">GND</text>
<text x="368.9" y="82.2">C19</text>
<text x="379.1" y="82.2">C18</text>
<text x="164.8" y="85.1" transform="rotate(-90 164.8 85.1)">L1</text>
<text x="168" y="86" transform="rotate(-90 168 86)">2.2u</text>
<text x="368.9" y="87.3">2.2u</text>
<text x="379.1" y="87.3">100n</text>
<text x="36" y="91.1">GND</text>
<text x="43.7" y="91.1">GND</text>
<text x="366.2" y="94.9">GND</text>
<text x="376.4" y="94.9">GND</text>
<text x="255" y="100.9" transform="rotate(-90 255 100.9)">10k</text>
<text x="257" y="101" transform="rotate(-90 257 101)">R13</text>
<text x="272.7" y="101.5" transform="rotate(-90 272.7 101.5)">100k</text>
<text x="274.8" y="101" transform="rotate(-90 274.8 101)">R15</text>
<text x="89.9" y="105.5" transform="rotate(-90 89.9 105.5)">27</text>
<text x="91.9" y="105.5" transform="rotate(-90 91.9 105.5)">R1</text>
<text x="100" y="105.5" transform="rotate(-90 100 105.5)">27</text>
<text x="102.1" y="105.5" transform="rotate(-90 102.1 105.5)">R2</text>
<text x="220.7" y="106.1">U1</text>
<text x="220.7" y="108.7">RP2350A</text>
<text x="251.9" y="110.2">GND</text>
<text x="269.7" y="110.2">GND</text>
<text x="201.6" y="116.8" transform="rotate(-90 201.6 116.8)">IOVDD</text>
<text x="206.7" y="120" transform="rotate(-90 206.7 120)">VREG_VIN</text>
<text x="209.2" y="119.2" transform="rotate(-90 209.2 119.2)">VREG_LX</text>
<text x="211.8" y="119.3" transform="rotate(-90 211.8 119.3)">VREG_FB</text>
<text x="216.9" y="116.1" transform="rotate(-90 216.9 116.1)">DVDD</text>
<text x="218.4" y="115.3">GPIO0</text>
<text x="218.4" y="117.8">GPIO1</text>
<text x="186.4" y="121.7" transform="rotate(-90 186.4 121.7)">VREG_AVDD</text>
<text x="191.5" y="124.2" transform="rotate(-90 191.5 124.2)">USB_OTP_VDD</text>
<text x="194" y="120.5" transform="rotate(-90 194 120.5)">ADC_AVDD</text>
<text x="199.1" y="122.2" transform="rotate(-90 199.1 122.2)">QSPI_IOVDD</text>
<text x="218.4" y="120.3">GPIO2</text>
<text x="218.4" y="122.9">GPIO3</text>
<text x="218.4" y="125.4">GPIO4</text>
<text x="182.1" y="130.5">RUN</text>
<text x="218.4" y="128">GPIO5</text>
<text x="218.4" y="130.5">GPIO6</text>
<text x="317.6" y="128">J2</text>
<text x="124.3" y="134.6">+3V3</text>
<text x="144.7" y="133.3">+3V3</text>
<text x="218.4" y="133">GPIO7</text>
<text x="218.4" y="135.6">GPIO8</text>
<text x="119.3" y="141.9">U2</text>
<text x="127.1" y="141.9">W25Q32RVXHJQ</text>
<text x="147.9" y="140.7">C20</text>
<text x="182.1" y="138.1">USB_DM</text>
<text x="182.1" y="140.7">USB_DP</text>
<text x="217.2" y="140.7">GPIO10</text>
<text x="217.2" y="143.2">GPIO11</text>
<text x="218.4" y="138.1">GPIO9</text>
<text x="119.9" y="145.7">CS</text>
<text x="119.9" y="148.3">CLK</text>
<text x="128" y="146.6" transform="rotate(-90 128 146.6)">VCC</text>
<text x="147.9" y="145.7">100n</text>
<text x="182.1" y="148.3">QSPI_SS</text>
<text x="217.2" y="145.7">GPIO12</text>
<text x="217.2" y="148.3">GPIO13</text>
<text x="119.9" y="153.4">DO/IO</text>
<text x="119.9" y="155.9">WP/IO</text>
<text x="119.9" y="150.8">DI/IO</text>
<text x="145.3" y="153.4">GND</text>
<text x="182.1" y="150.8">QSPI_SCLK</text>
<text x="182.1" y="153.4">QSPI_SD0</text>
<text x="182.1" y="155.9">QSPI_SD1</text>
<text x="217.2" y="150.8">GPIO14</text>
<text x="217.2" y="153.4">GPIO15</text>
<text x="217.2" y="155.9">GPIO16</text>
<text x="119.9" y="158.4">HOLD/RESET/IO</text>
<text x="182.1" y="161">QSPI_SD3</text>
<text x="182.1" y="158.4">QSPI_SD2</text>
<text x="217.2" y="158.4">GPIO17</text>
<text x="217.2" y="161">GPIO18</text>
<text x="128" y="162.1" transform="rotate(-90 128 162.1)">GND</text>
<text x="130.5" y="162.1" transform="rotate(-90 130.5 162.1)">EP</text>
<text x="217.2" y="163.5">GPIO19</text>
<text x="217.2" y="166.1">GPIO20</text>
<text x="124.9" y="172.4">GND</text>
<text x="127.5" y="172.4">GND</text>
<text x="182.1" y="168.6">XIN</text>
<text x="217.2" y="168.6">GPIO21</text>
<text x="217.2" y="171.1">GPIO22</text>
<text x="217.2" y="173.7">GPIO23</text>
<text x="182.1" y="178.8">XOUT</text>
<text x="217.2" y="176.2">GPIO24</text>
<text x="217.2" y="178.8">GPIO25</text>
<text x="211" y="183.8">GPIO26/ADC0</text>
<text x="313.4" y="181.3">Pico 40pin</text>
<text x="107.6" y="191.7" transform="rotate(-90 107.6 191.7)">1k</text>
<text x="109.7" y="191.9" transform="rotate(-90 109.7 191.9)">R5</text>
<text x="182.1" y="186.4">SWCLK</text>
<text x="182.1" y="188.9">SWDIO</text>
<text x="211" y="186.4">GPIO27/ADC1</text>
<text x="211" y="188.9">GPIO28/ADC2</text>
<text x="211" y="191.5">GPIO29/ADC3</text>
<text x="367.1" y="186.4">J3</text>
<text x="133.3" y="194">SW1</text>
<text x="201.6" y="193.8" transform="rotate(-90 201.6 193.8)">VREG_PGND</text>
<text x="204.2" y="193.8" transform="rotate(-90 204.2 193.8)">GND</text>
<text x="366.2" y="196.5">SWD</text>
<text x="127.8" y="198.1">BOOTSEL</text>
<text x="140.2" y="200.4">GND</text>
<text x="366.8" y="213.7">M2</text>
<text x="366.9" y="211.8">H1</text>
<text x="382.1" y="213.7">M2</text>
<text x="382.1" y="211.8">H2</text>
<text x="284.7" y="228.3">PWR_FLAG</text>
<text x="297.4" y="228.3">PWR_FLAG</text>
<text x="310.1" y="228.3">PWR_FLAG</text>
<text x="322.8" y="228.3">PWR_FLAG</text>
<text x="335.5" y="228.3">PWR_FLAG</text>
<text x="348.2" y="228.3">PWR_FLAG</text>
<text x="66.7" y="237.2">Y1</text>
<text x="66.7" y="239.1">12MHz</text>
<text x="287.5" y="238.5">GND</text>
<text x="119.3" y="245.1">+1V1</text>
<text x="129.4" y="245.1">+3V3</text>
<text x="139.6" y="245.1">+1V1</text>
<text x="149.7" y="245.1">+3V3</text>
<text x="177.7" y="245.1">+3V3</text>
<text x="185.3" y="245.1">+3V3</text>
<text x="192.9" y="245.1">+3V3</text>
<text x="200.5" y="245.1">+3V3</text>
<text x="208.2" y="245.1">+3V3</text>
<text x="228.5" y="245.1">+1V1</text>
<text x="236.1" y="245.1">+1V1</text>
<text x="41.3" y="252.4">C21</text>
<text x="41.3" y="257.5">15p</text>
<text x="61.4" y="253.7">GND</text>
<text x="87" y="252.4">C22</text>
<text x="87" y="257.5">15p</text>
<text x="100" y="255.2" transform="rotate(-90 100 255.2)">1k</text>
<text x="102.1" y="255.4" transform="rotate(-90 102.1 255.4)">R6</text>
<text x="121.6" y="255.2" transform="rotate(-90 121.6 255.2)">L2</text>
<text x="124.8" y="256.2" transform="rotate(-90 124.8 256.2)">3.3u</text>
<text x="132.7" y="252.4">C5</text>
<text x="132.7" y="257.5">4.7u</text>
<text x="142.9" y="252.4">C6</text>
<text x="142.9" y="257.5">4.7u</text>
<text x="153.4" y="255.3" transform="rotate(-90 153.4 255.3)">33</text>
<text x="155.4" y="255.4" transform="rotate(-90 155.4 255.4)">R7</text>
<text x="165.7" y="252.4">C7</text>
<text x="165.7" y="257.5">4.7u</text>
<text x="181" y="252.4">C8</text>
<text x="181" y="257.5">100n</text>
<text x="188.6" y="252.4">C9</text>
<text x="188.6" y="257.5">100n</text>
<text x="196.2" y="252.4">C10</text>
<text x="196.2" y="257.5">100n</text>
<text x="203.8" y="252.4">C11</text>
<text x="203.8" y="257.5">100n</text>
<text x="211.4" y="252.4">C13</text>
<text x="211.4" y="257.5">100n</text>
<text x="231.8" y="252.4">C14</text>
<text x="231.8" y="257.5">100n</text>
<text x="239.4" y="252.4">C16</text>
<text x="239.4" y="257.5">100n</text>
<text x="38.6" y="265.1">GND</text>
<text x="84.3" y="265.1">GND</text>
<text x="130" y="265.1">GND</text>
<text x="140.2" y="265.1">GND</text>
<text x="163" y="265.1">GND</text>
<text x="178.3" y="265.1">GND</text>
<text x="185.9" y="265.1">GND</text>
<text x="193.5" y="265.1">GND</text>
<text x="201.1" y="265.1">GND</text>
<text x="208.8" y="265.1">GND</text>
<text x="229.1" y="265.1">GND</text>
<text x="236.7" y="265.1">GND</text>
</g>
<g font-size="1.3" fill="#a90000">
<text x="175.8" y="40.5">5</text>
<text x="193.6" y="40.5">1</text>
<text x="57.1" y="45.6">A4</text>
<text x="175.8" y="45.6">6</text>
<text x="175.8" y="43">8</text>
<text x="57.1" y="53.2">B5</text>
<text x="57.1" y="50.7">A5</text>
<text x="175.8" y="50.7">4</text>
<text x="175.8" y="48.1">7</text>
<text x="193" y="48.1">10</text>
<text x="57.1" y="58.3">A7</text>
<text x="57.1" y="65.9">B6</text>
<text x="57.1" y="60.8">B7</text>
<text x="57.1" y="63.4">A6</text>
<text x="175.8" y="60.8">2</text>
<text x="182.7" y="65.5" transform="rotate(-90 182.7 65.5)">9</text>
<text x="185.3" y="65.5" transform="rotate(-90 185.3 65.5)">3</text>
<text x="57.1" y="76.1">B8</text>
<text x="57.1" y="73.5">A8</text>
<text x="38" y="82.7" transform="rotate(-90 38 82.7)">SH</text>
<text x="45.6" y="82.6" transform="rotate(-90 45.6 82.6)">A1</text>
<text x="185.3" y="109.9" transform="rotate(-90 185.3 109.9)">46</text>
<text x="190.4" y="109.9" transform="rotate(-90 190.4 109.9)">53</text>
<text x="192.9" y="109.9" transform="rotate(-90 192.9 109.9)">44</text>
<text x="198" y="109.9" transform="rotate(-90 198 109.9)">54</text>
<text x="200.5" y="109.3" transform="rotate(-90 200.5 109.3)">1</text>
<text x="205.6" y="109.9" transform="rotate(-90 205.6 109.9)">49</text>
<text x="208.1" y="109.9" transform="rotate(-90 208.1 109.9)">48</text>
<text x="210.7" y="109.9" transform="rotate(-90 210.7 109.9)">50</text>
<text x="215.8" y="109.3" transform="rotate(-90 215.8 109.3)">6</text>
<text x="226" y="114.2">2</text>
<text x="226" y="116.7">3</text>
<text x="226" y="119.2">4</text>
<text x="226" y="121.8">5</text>
<text x="226" y="124.3">7</text>
<text x="178.4" y="129.4">26</text>
<text x="225.4" y="131.9">10</text>
<text x="226" y="126.9">8</text>
<text x="226" y="129.4">9</text>
<text x="313.6" y="129.4">1</text>
<text x="313.6" y="131.9">2</text>
<text x="321.9" y="131.9">39</text>
<text x="321.9" y="129.4">40</text>
<text x="178.4" y="137">51</text>
<text x="225.4" y="134.5">12</text>
<text x="225.4" y="137">13</text>
<text x="313.6" y="134.5">3</text>
<text x="313.6" y="137">4</text>
<text x="321.9" y="137">37</text>
<text x="321.9" y="134.5">38</text>
<text x="126.9" y="141.7" transform="rotate(-90 126.9 141.7)">8</text>
<text x="178.4" y="139.6">52</text>
<text x="225.4" y="139.6">14</text>
<text x="225.4" y="142.1">15</text>
<text x="313.6" y="139.6">5</text>
<text x="313.6" y="142.1">6</text>
<text x="321.9" y="142.1">35</text>
<text x="321.9" y="139.6">36</text>
<text x="117.4" y="144.6">1</text>
<text x="117.4" y="149.7">5</text>
<text x="117.4" y="147.2">6</text>
<text x="178.4" y="149.7">56</text>
<text x="178.4" y="147.2">60</text>
<text x="225.4" y="144.6">16</text>
<text x="225.4" y="147.2">17</text>
<text x="225.4" y="149.7">18</text>
<text x="313.6" y="144.6">7</text>
<text x="313.6" y="147.2">8</text>
<text x="313.6" y="149.7">9</text>
<text x="321.9" y="149.7">32</text>
<text x="321.9" y="147.2">33</text>
<text x="321.9" y="144.6">34</text>
<text x="117.4" y="152.3">2</text>
<text x="117.4" y="154.8">3</text>
<text x="178.4" y="152.3">57</text>
<text x="178.4" y="154.8">59</text>
<text x="225.4" y="152.3">19</text>
<text x="225.4" y="154.8">27</text>
<text x="313" y="152.3">10</text>
<text x="313" y="154.8">11</text>
<text x="321.9" y="154.8">30</text>
<text x="321.9" y="152.3">31</text>
<text x="117.4" y="157.3">7</text>
<text x="178.4" y="159.9">55</text>
<text x="178.4" y="157.3">58</text>
<text x="225.4" y="157.3">28</text>
<text x="225.4" y="159.9">29</text>
<text x="313" y="157.3">12</text>
<text x="313" y="159.9">13</text>
<text x="321.9" y="159.9">28</text>
<text x="321.9" y="157.3">29</text>
<text x="126.9" y="164.6" transform="rotate(-90 126.9 164.6)">4</text>
<text x="129.4" y="164.6" transform="rotate(-90 129.4 164.6)">9</text>
<text x="178.4" y="167.5">21</text>
<text x="225.4" y="162.4">31</text>
<text x="225.4" y="165">32</text>
<text x="225.4" y="167.5">33</text>
<text x="313" y="162.4">14</text>
<text x="313" y="165">15</text>
<text x="313" y="167.5">16</text>
<text x="321.9" y="167.5">25</text>
<text x="321.9" y="165">26</text>
<text x="321.9" y="162.4">27</text>
<text x="225.4" y="170">34</text>
<text x="225.4" y="172.6">35</text>
<text x="313" y="170">17</text>
<text x="313" y="172.6">18</text>
<text x="321.9" y="172.6">23</text>
<text x="321.9" y="170">24</text>
<text x="178.4" y="177.7">22</text>
<text x="225.4" y="175.1">36</text>
<text x="225.4" y="177.7">37</text>
<text x="313" y="175.1">19</text>
<text x="313" y="177.7">20</text>
<text x="321.9" y="177.7">21</text>
<text x="321.9" y="175.1">22</text>
<text x="178.4" y="185.3">24</text>
<text x="225.4" y="182.7">40</text>
<text x="225.4" y="185.3">41</text>
<text x="178.4" y="187.8">25</text>
<text x="225.4" y="187.8">42</text>
<text x="225.4" y="190.4">43</text>
<text x="364.4" y="187.8">1</text>
<text x="364.4" y="190.4">2</text>
<text x="200.5" y="197.6" transform="rotate(-90 200.5 197.6)">47</text>
<text x="203.1" y="197.6" transform="rotate(-90 203.1 197.6)">61</text>
<text x="364.4" y="192.9">3</text>
<text x="59.6" y="241.2">1</text>
<text x="65.9" y="241.2">3</text>
<text x="63.4" y="246.5" transform="rotate(-90 63.4 246.5)">2</text>
</g>
<g font-size=".8" fill="#006464">
<text x="125.1" y="150.8">0</text>
<text x="125.8" y="153.4">1</text>
<text x="125.9" y="155.9">2</text>
<text x="135.2" y="158.5">3</text>
</g>
</svg>
